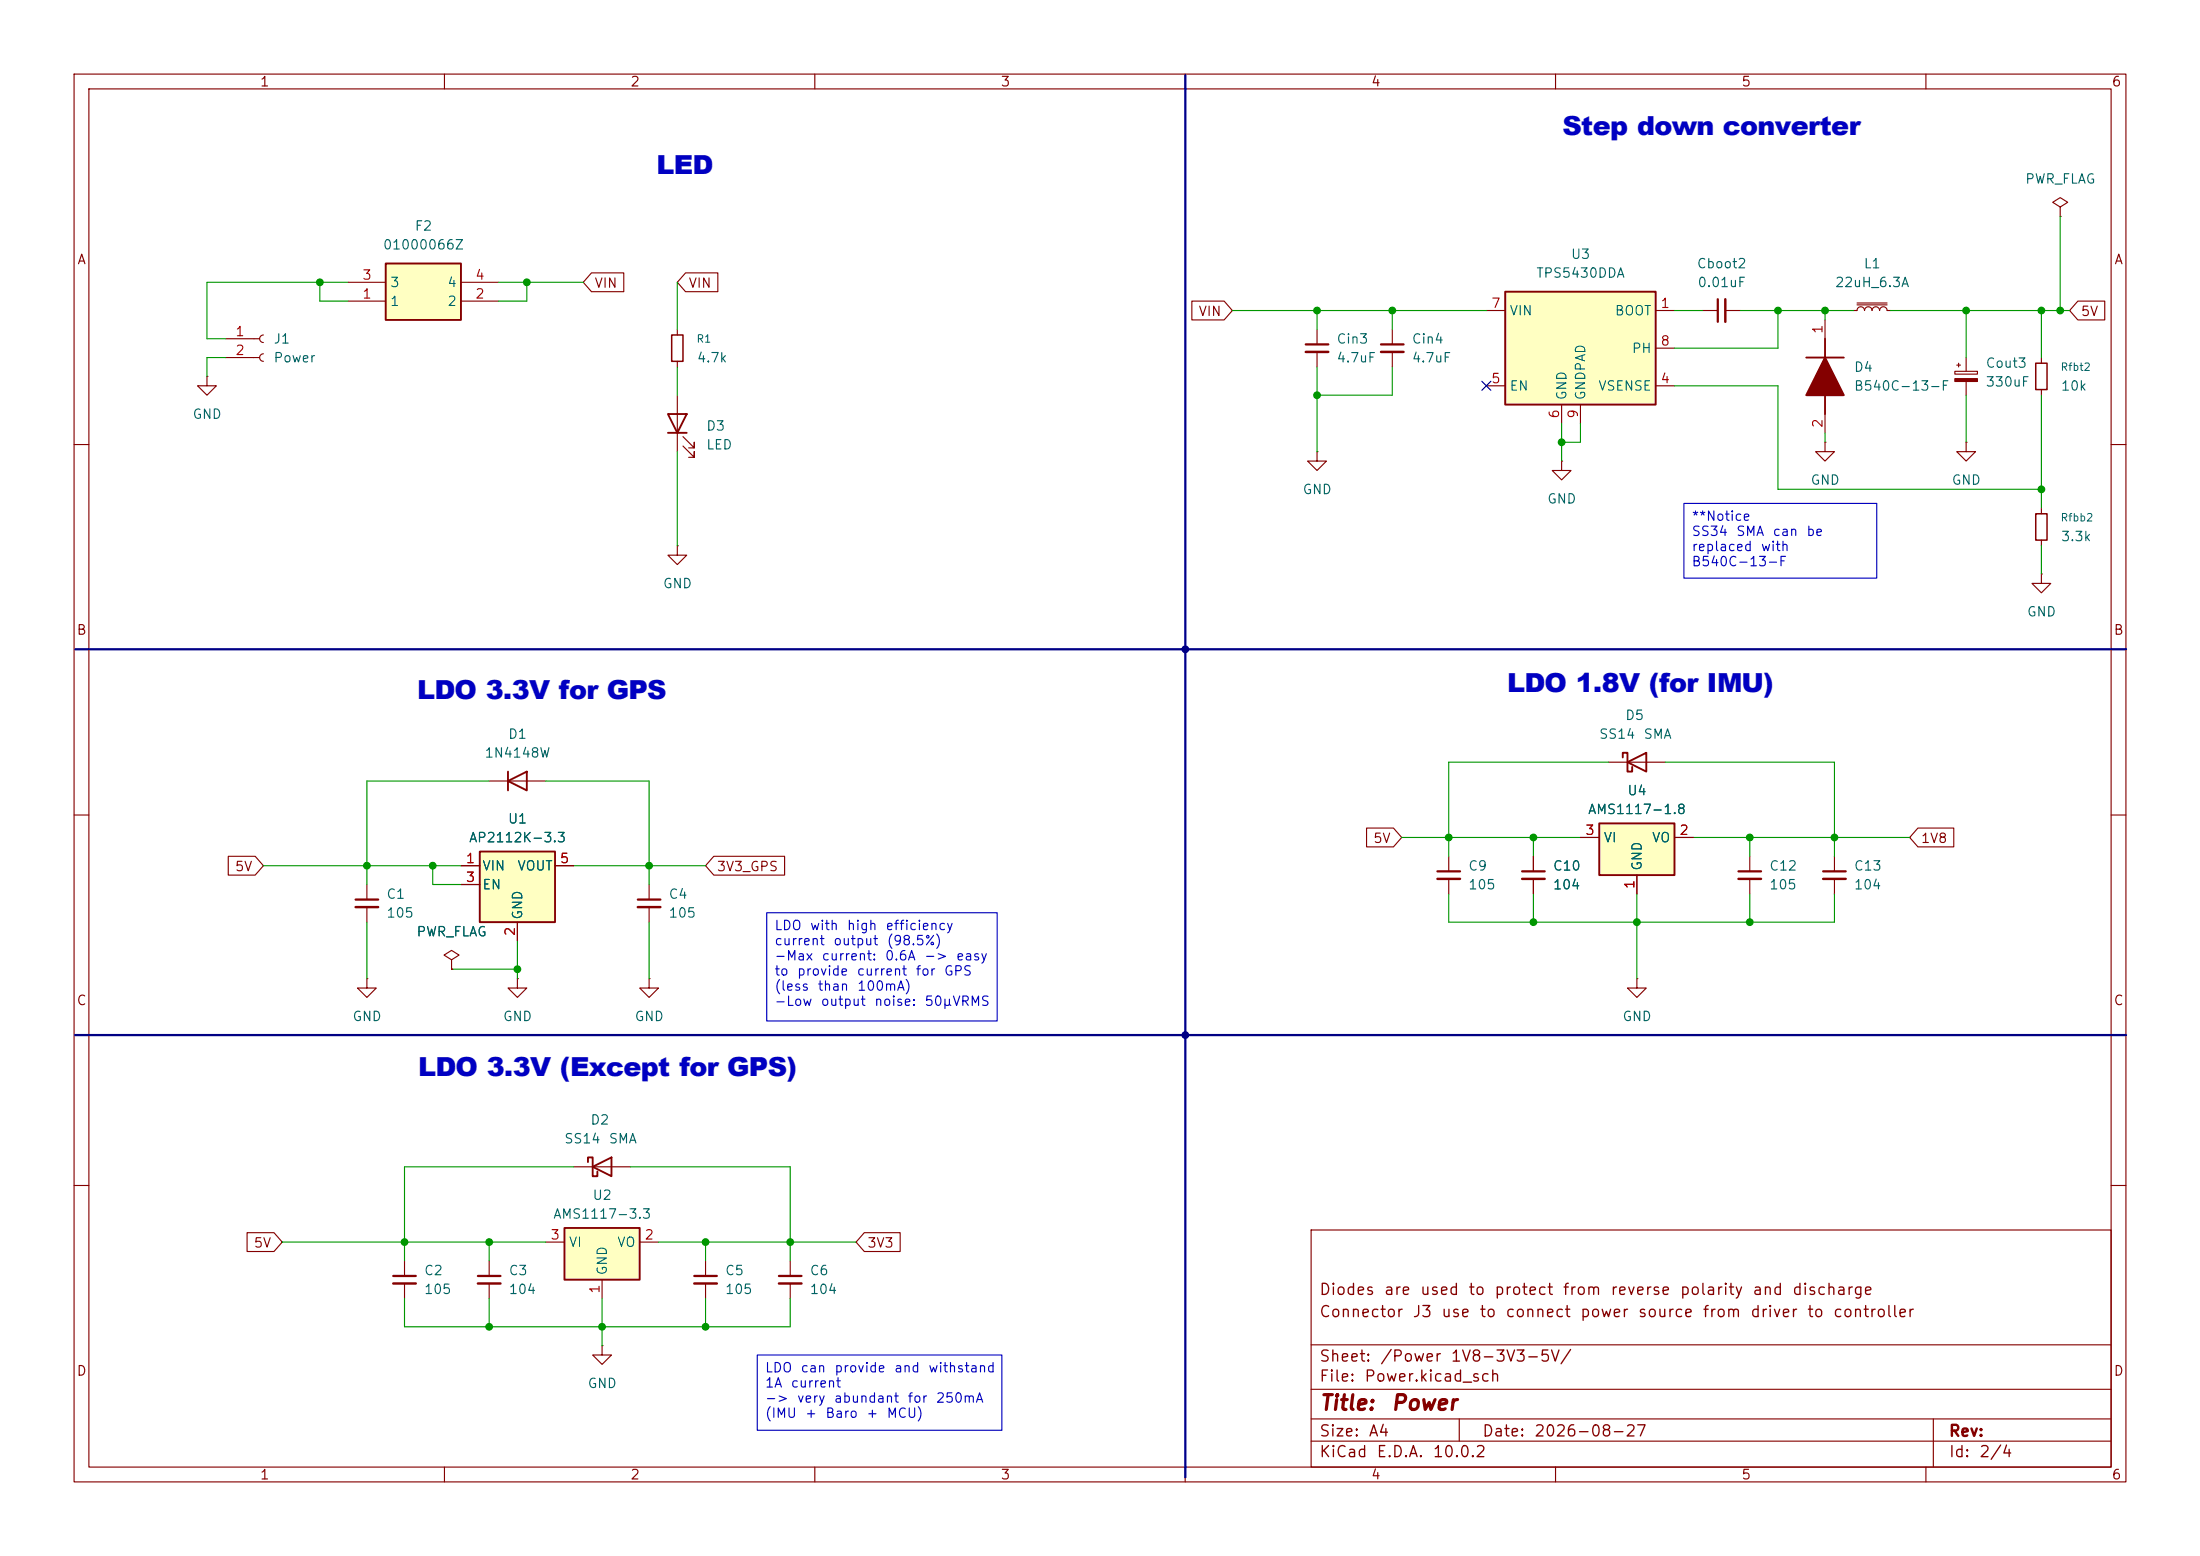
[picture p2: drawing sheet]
<svg xmlns="http://www.w3.org/2000/svg" width="297mm" height="210mm" viewBox="0 0 297 210" stroke-linecap="round" stroke-linejoin="round" font-family="sans-serif">
<g fill="none" stroke="#840000" stroke-width=".15">
<path d="M10 10h277v190h-277zM12 12h273v186h-273zM60 10v2M110 10v2M160 10v2M210 10v2M260 10v2M91.4 44.5v.7M91.4 48.8v.7M91.4 53.3v7.7M92.2 58.9l1.5 1.6v-.8v.8h-.7M265.4 59.7v1.3h1.3l-1.3 1.2-1.2-1.2h1.2"/>
<path d="M265.4 59.7h.1M10 60h2M91.4 73.7v1.2h1.3l-1.3 1.3-1.2-1.3h1.2M91.4 73.7h.1M92.2 60.2l1.5 1.5v-.7v.7h-.7M177.8 61v1.2h1.3l-1.3 1.3-1.3-1.3h1.3M177.8 61h.1M210.8 62.2v1.3h1.3l-1.3 1.3-1.3-1.3h1.3M210.8 62.2h.1M275.6 77.5v1.2h1.3l-1.3 1.3-1.3-1.3h1.3M275.6 77.5h.1M275.6 68.6v.7"/>
<path d="M275.6 72.9v.8M285 60h2M10 110h2M87.6 119.4v2M236.2 115.6v2M236.2 118.6v2.1M247.6 115.6v2M247.6 118.6v2.1M285 110h2M49.5 132.1v1.3h1.3l-1.3 1.2-1.2-1.2h1.2M49.5 132.1h.1M61 129.5l1-.6-1-.6-1.1 .6 1.1 .6v1.3"/>
<path d="M61 130.8h.1M69.8 132.1v1.3h1.3l-1.3 1.2-1.2-1.2h1.2M69.8 132.1h.1M87.6 132.1v1.3h1.3l-1.3 1.2-1.2-1.2h1.2M87.6 132.1h.1M87.6 122.4v2.1M221 132.1v1.3h1.2l-1.2 1.2-1.3-1.2h1.3M221 132.1h.1M77.5 157.5h7.6M10 160h2M66 170.2v2M66 173.2v2.1"/>
<path d="M177 166h108v32h-108zM285 160h2M60 198v2M110 198v2M160 198v2M177 194.5h108M177 191.5h108M177 187.5h108M177 181.5h108M197 191.5v3M210 198v2M260 198v2"/>
<path d="M261 191.5v6.5"/>
</g>
<path d="M234.7 117.6h3M246.1 117.6h3.1M86.1 121.4h3.1M64.5 172.2h3.1" fill="none" stroke="#840000" stroke-width=".3"/>
<path d="M234.7 118.6h3M246.1 118.6h3.1M86.1 122.4h3.1M64.5 173.2h3.1" fill="none" stroke="#840000" stroke-width=".33"/>
<path d="M90.7 45.2h1.5v3.6h-1.5zM274.8 69.3h1.6v3.6h-1.6z" fill="none" stroke="#840000" stroke-width=".2"/>
<path d="M90.2 55.9h2.5l-1.3 2.5zM90.2 58.4h2.5M79.4 156.8v-.6h.6v2.6h.6v-.7M80 157.5l2.5-1.3v2.6z" fill="none" stroke="#840000" stroke-width=".25"/>
<path d="M76.2 165.7h10.2v7h-10.2z" fill="#ffffc2"/>
<path d="M76.2 165.7h10.2v7h-10.2z" fill="none" stroke="#840000" stroke-width=".25"/>
<path d="M73.7 167.6h2.5M81.3 172.7v2.6M86.4 167.6h2.5M95.2 170.2v2M95.2 173.2v2.1" fill="none" stroke="#840000" stroke-width=".15"/>
<path d="M93.7 172.2h3.1" fill="none" stroke="#840000" stroke-width=".3"/>
<path d="M93.7 173.2h3.1" fill="none" stroke="#840000" stroke-width=".33"/>
<path d="M64.8 114.9h10.1v9.6h-10.1z" fill="#ffffc2"/>
<path d="M64.8 114.9h10.1v9.6h-10.1zM68.6 105.4l2.5-1.3v2.6zM68.6 104.1v2.6" fill="none" stroke="#840000" stroke-width=".25"/>
<path d="M49.5 119.4v2M62.2 116.8h2.6M62.2 119.4h2.6M66 105.4h7.7M74.9 116.8h2.6M49.5 122.4v2.1M69.8 124.5v2.5" fill="none" stroke="#840000" stroke-width=".15"/>
<path d="M48 121.4h3.1" fill="none" stroke="#840000" stroke-width=".3"/>
<path d="M48 122.4h3.1" fill="none" stroke="#840000" stroke-width=".33"/>
<path d="M203.2 39.4h20.3v15.2h-20.3z" fill="#ffffc2"/>
<path d="M203.2 39.4h20.3v15.2h-20.3z" fill="none" stroke="#840000" stroke-width=".25"/>
<g fill="none" stroke="#840000" stroke-width=".15">
<path d="M278.1 27.9l1-.6-1-.6-1 .6 1 .6v1.3M278.1 29.2h.1M188 44.5v2M188 47.5v2M200.7 41.9h2.5M200.7 52.1h2.5M210.8 54.6v2.6M213.4 54.6v2.6M223.5 41.9h2.6M223.5 52.1h2.6M223.5 47h2.6M207 115.6v2"/>
<path d="M207 118.6v2.1M106.7 170.2v2M106.7 173.2v2.1M81.3 181.6v1.3h1.2l-1.2 1.3-1.3-1.3h1.3M81.3 181.6h.1"/>
</g>
<path d="M186.4 46.5h3.1M205.5 117.6h3M105.2 172.2h3" fill="none" stroke="#840000" stroke-width=".3"/>
<path d="M186.4 47.5h3.1M205.5 118.6h3M105.2 173.2h3" fill="none" stroke="#840000" stroke-width=".33"/>
<path d="M52.1 35.6h10.1v7.6h-10.1z" fill="#ffffc2"/>
<path d="M52.1 35.6h10.1v7.6h-10.1zM243.8 48.3h5.1M246.4 45.7v2.6M246.4 53.3v2.6" fill="none" stroke="#840000" stroke-width=".25"/>
<g fill="none" stroke="#840000" stroke-width=".15">
<path d="M47 38.1h5.1M62.2 38.1h5.1M27.9 50.8v1.3h1.3l-1.3 1.2-1.2-1.2h1.2M27.9 50.8h.1M30.5 45.7h4.6M30.5 48.3h4.6M35.6 45.2a.51 .51 0 0 0-.5 .5 .51 .51 0 0 0 .5 .5M35.6 47.8a.51 .51 0 0 0-.5 .5 .51 .51 0 0 0 .5 .5M47 40.6h5.1M62.2 40.6h5.1M229.9 41.9h2M232.9 41.9h2"/>
<path d="M246.4 59.7v1.3h1.2l-1.2 1.2-1.3-1.2h1.3M246.4 59.7h.1M246.4 43.2v2.5M246.4 55.9v2.5M250.2 41.9h.5a.51 .51 0 0 1 .5-.5 .51 .51 0 0 1 .5 .5 .51 .51 0 0 1 .5-.5 .51 .51 0 0 1 .5 .5 .51 .51 0 0 1 .5-.5 .51 .51 0 0 1 .5 .5 .51 .51 0 0 1 .6-.5 .51 .51 0 0 1 .5 .5h.5M250.7 41.1h4.1M250.7 40.9h4.1M263.9 50.1h3.1v.4h-3.1zM264.2 49.3h.5M264.4 49v.5M265.4 48.3v1.8M265.4 51.5v1.8"/>
<path d="M275.6 48.3v.7M275.6 52.6v.7M195.6 115.6v2M195.6 118.6v2.1"/>
</g>
<path d="M231.9 40.4v3M194.1 117.6h3" fill="none" stroke="#840000" stroke-width=".3"/>
<path d="M232.9 40.4v3M194.1 118.6h3" fill="none" stroke="#840000" stroke-width=".33"/>
<path d="M263.9 51.1h3.1v.4h-3.1z" fill="#840000" stroke="#840000" stroke-width=".15"/>
<path d="M246.4 48.3l2.5 5h-5.1z" fill="#840000" stroke="#840000" stroke-width=".25"/>
<path d="M274.8 49h1.6v3.6h-1.6z" fill="none" stroke="#840000" stroke-width=".2"/>
<path d="M215.9 111.1h10.2v7h-10.2z" fill="#ffffc2"/>
<path d="M215.9 111.1h10.2v7h-10.2zM219.1 102.2v-.6h.6v2.5h.6v-.6M219.7 102.9l2.5-1.3v2.5z" fill="none" stroke="#840000" stroke-width=".25"/>
<g fill="none" stroke="#840000" stroke-width=".15">
<path d="M79.9 36.8h4.3v2.6h-4.3l-1.2-1.3zM92.6 36.8h4.3v2.6h-4.3l-1.2-1.3zM160.9 40.6h4.4l1.1 1.3-1.1 1.3h-4.4zM177.8 44.5v2M177.8 47.5v2M280.5 40.6h3.6v2.6h-3.6l-1.1-1.3zM30.8 115.6h3.6l1.2 1.2-1.2 1.3h-3.6zM62.2 116.8h2.6M62.2 119.4h2.6M74.9 116.8h2.6M96.4 115.6h9.5v2.5h-9.5l-1.2-1.3zM184.5 111.8h3.6l1.1 1.2-1.1 1.3h-3.6z"/>
<path d="M207 115.6v2M207 118.6v2.1M213.4 113h2.5M217.2 102.9h7.6M221 118.1v2.6M226.1 113h2.5M258.9 111.8h4.9v2.5h-4.9l-1.1-1.3zM61 130.8h.1M69.8 124.5v2.5M33.4 166.4h3.6l1.1 1.2-1.1 1.3h-3.6zM54.6 170.2v2M54.6 173.2v2.1"/>
<path d="M116.7 166.4h4.8v2.5h-4.8l-1.1-1.3z"/>
</g>
<path d="M176.3 46.5h3M53.1 172.2h3" fill="none" stroke="#840000" stroke-width=".3"/>
<path d="M176.3 47.5h3M53.1 173.2h3" fill="none" stroke="#840000" stroke-width=".33"/>
<path d="M160 10.2v189.2M10.2 87.6h276.8M10.2 139.7h276.8" fill="none" stroke="#000084" stroke-width=".3"/>
<g fill="none" stroke="#009600" stroke-width=".15">
<path d="M43.2 38.1v2.5h3.8M47 38.1h-19.1v7.6h2.6M67.3 38.1h11.4M71.1 38.1v2.5h-3.8M91.4 38.1v6.4M278.1 29.2v12.7M30.5 48.3h-2.6v2.5M91.4 49.5v3.8M166.4 41.9h34.3M177.8 41.9v2.6M177.8 49.5v11.5M188 41.9v2.6"/>
<path d="M188 49.5v3.8h-10.2M210.8 57.2v5M213.4 57.2v2.5h-2.6M226.1 52.1h13.9v13.9h35.6M226.1 41.9h3.8M234.9 41.9h15.3M240 41.9v5.1h-13.9M246.4 41.9v1.3M246.4 58.4v1.3M255.3 41.9h24.1M265.4 41.9v6.4M265.4 53.3v6.4"/>
<path d="M275.6 41.9v6.4M275.6 53.3v15.3M91.4 61v12.7M275.6 73.7v3.8M35.6 116.8h26.6M58.4 116.8v2.6h3.8M66 105.4h-16.5v14M73.7 105.4h13.9v14M77.5 116.8h17.7M189.2 113h24.2M207 113v2.6M217.2 102.9h-21.6v12.7"/>
<path d="M224.8 102.9h22.8v12.7M228.6 113h29.2M236.2 113v2.6M49.5 124.5v7.6M61 130.8h8.8M69.8 127v5.1M87.6 124.5v7.6M195.6 120.7v3.8h52v-3.8M207 120.7v3.8M221 120.7v11.4M236.2 120.7v3.8M77.5 157.5h-22.9v12.7"/>
<path d="M85.1 157.5h21.6v12.7M38.1 167.6h35.6M54.6 175.3v3.8h52.1v-3.8M66 167.6v2.6M66 175.3v3.8M81.3 175.3v6.3M88.9 167.6h26.7M95.2 167.6v2.6M95.2 175.3v3.8"/>
</g>
<path d="M200.1 51.5l1.2 1.2M201.3 51.5l-1.2 1.2" fill="none" stroke="#000084" stroke-width=".15"/>
<path d="M227.3 67.9h26.1v10.1h-26.1zM103.5 123.2h31.1v14.6h-31.1zM102.2 182.9h33.1v10.1h-33.1z" fill="none" stroke="#0000c2" stroke-width=".15"/>
<g fill="#009600" stroke="#009600" stroke-width=".14">
<circle cx="71.1" cy="38.1" r=".46"/>
<circle cx="49.5" cy="116.8" r=".46"/>
<circle cx="58.4" cy="116.8" r=".46"/>
<circle cx="43.2" cy="38.1" r=".46"/>
<circle cx="87.6" cy="116.8" r=".46"/>
<circle cx="188" cy="41.9" r=".46"/>
<circle cx="210.8" cy="59.7" r=".46"/>
<circle cx="177.8" cy="53.3" r=".46"/>
<circle cx="177.8" cy="41.9" r=".46"/>
<circle cx="207" cy="124.5" r=".46"/>
<circle cx="221" cy="124.5" r=".46"/>
<circle cx="236.2" cy="113" r=".46"/>
<circle cx="207" cy="113" r=".46"/>
<circle cx="236.2" cy="124.5" r=".46"/>
<circle cx="247.6" cy="113" r=".46"/>
<circle cx="195.6" cy="113" r=".46"/>
<circle cx="66" cy="179.1" r=".46"/>
<circle cx="66" cy="167.6" r=".46"/>
<circle cx="54.6" cy="167.6" r=".46"/>
<circle cx="69.8" cy="130.8" r=".46"/>
<circle cx="278.1" cy="41.9" r=".46"/>
<circle cx="275.6" cy="41.9" r=".46"/>
<circle cx="265.4" cy="41.9" r=".46"/>
<circle cx="246.4" cy="41.9" r=".46"/>
<circle cx="240" cy="41.9" r=".46"/>
<circle cx="275.6" cy="66" r=".46"/>
<circle cx="95.2" cy="167.6" r=".46"/>
<circle cx="106.7" cy="167.6" r=".46"/>
<circle cx="81.3" cy="179.1" r=".46"/>
<circle cx="95.2" cy="179.1" r=".46"/>
</g>
<g fill="#000084" stroke="#000084" stroke-width=".14">
<circle cx="160" cy="139.7" r=".46"/>
<circle cx="160" cy="87.6" r=".46"/>
</g>
<g font-size="3.5" fill="#0000c2">
<text x="88.6" y="23.5">LED</text>
<text x="210.9" y="18.2">Step down converter</text>
<text x="56.3" y="94.4">LDO 3.3V for GPS</text>
<text x="203.5" y="93.4">LDO 1.8V (for IMU)</text>
<text x="56.4" y="145.2">LDO 3.3V (Except for GPS)</text>
</g>
<g font-size="2" fill="#840000">
<text x="178" y="190.8">Title:</text>
<text x="187.7" y="190.8">Power</text>
</g>
<g font-size="1.5" fill="#840000">
<text x="178" y="178.2">Connector</text>
<text x="178" y="175.2">Diodes</text>
<text x="186.7" y="175.2">are</text>
<text x="190.6" y="178.2">J3</text>
<text x="191.6" y="175.2">used</text>
<text x="194.5" y="178.2">use</text>
<text x="198.1" y="175.2">to</text>
<text x="199.6" y="178.2">to</text>
<text x="201.6" y="175.2">protect</text>
<text x="203.1" y="178.2">connect</text>
<text x="210.9" y="175.2">from</text>
<text x="213.2" y="178.2">power</text>
<text x="217.3" y="175.2">reverse</text>
<text x="221" y="178.2">source</text>
<text x="226.7" y="175.2">polarity</text>
<text x="229.7" y="178.2">from</text>
<text x="236.2" y="178.2">driver</text>
<text x="236.5" y="175.2">and</text>
<text x="241.8" y="175.2">discharge</text>
<text x="243.8" y="178.2">to</text>
<text x="247.4" y="178.2">controller</text>
<text x="178" y="184.2">Sheet:</text>
<text x="186.2" y="184.2">/Power</text>
<text x="195.7" y="184.2">1V8-3V3-5V/</text>
<text x="178" y="186.9">File:</text>
<text x="184.1" y="186.9">Power.kicad_sch</text>
<text x="178" y="197.1">KiCad</text>
<text x="178" y="194.3">Size:</text>
<text x="184.7" y="194.3">A4</text>
<text x="185.7" y="197.1">E.D.A.</text>
<text x="193.3" y="197.1">10.0.2</text>
<text x="200" y="194.3">Date:</text>
<text x="207" y="194.3">2026-08-27</text>
<text x="263" y="194.3">Rev:</text>
<text x="263" y="197.1">Id:</text>
<text x="267.1" y="197.1">2/4</text>
</g>
<g font-size="1.3" fill="#840000">
<text x="35" y="12">1</text>
<text x="85" y="12">2</text>
<text x="135" y="12">3</text>
<text x="185" y="12">4</text>
<text x="235" y="12">5</text>
<text x="285" y="12">6</text>
<text x="10.3" y="36">A</text>
<text x="285.3" y="36">A</text>
<text x="80.2" y="39.2">VIN</text>
<text x="92.9" y="39.2">VIN</text>
<text x="161.7" y="43">VIN</text>
<text x="280.8" y="43">5V</text>
<text x="10.3" y="86">B</text>
<text x="285.3" y="86">B</text>
<text x="31.6" y="117.9">5V</text>
<text x="96.7" y="117.9">3V3_GPS</text>
<text x="185.3" y="114.1">5V</text>
<text x="259.2" y="114.1">1V8</text>
<text x="10.3" y="136">C</text>
<text x="285.3" y="136">C</text>
<text x="34.2" y="168.7">5V</text>
<text x="117" y="168.7">3V3</text>
<text x="10.3" y="186">D</text>
<text x="285.3" y="186">D</text>
<text x="35" y="200">1</text>
<text x="85" y="200">2</text>
<text x="135" y="200">3</text>
<text x="185" y="200">4</text>
<text x="235" y="200">5</text>
<text x="285" y="200">6</text>
</g>
<g font-size="1.3" fill="#006464">
<text x="273.3" y="25.1">PWR_FLAG</text>
<text x="51.6" y="34">01000066Z</text>
<text x="55.9" y="31.5">F2</text>
<text x="212" y="35.3">U3</text>
<text x="52.6" y="41.6">1</text>
<text x="52.6" y="39.1">3</text>
<text x="60.3" y="41.6">2</text>
<text x="60.3" y="39.1">4</text>
<text x="207.3" y="37.8">TPS5430DDA</text>
<text x="229" y="36.5">Cboot2</text>
<text x="229.1" y="39.1">0.01uF</text>
<text x="247.6" y="39.1">22uH_6.3A</text>
<text x="251.5" y="36.5">L1</text>
<text x="36.8" y="46.7">J1</text>
<text x="180.3" y="46.7">Cin3</text>
<text x="190.5" y="46.7">Cin4</text>
<text x="203.7" y="42.9">VIN</text>
<text x="217.9" y="42.9">BOOT</text>
<text x="220.2" y="48">PH</text>
<text x="36.8" y="49.2">Power</text>
<text x="94" y="49.2">4.7k</text>
<text x="180.3" y="49.2">4.7uF</text>
<text x="190.5" y="49.2">4.7uF</text>
<text x="203.7" y="53">EN</text>
<text x="215.7" y="53">VSENSE</text>
<text x="250.2" y="50.5">D4</text>
<text x="250.2" y="53">B540C-13-F</text>
<text x="268" y="52.5">330uF</text>
<text x="268" y="50">Cout3</text>
<text x="278.1" y="53">10k</text>
<text x="25.9" y="56.9">GND</text>
<text x="95.3" y="58.4">D3</text>
<text x="211.8" y="54.1" transform="rotate(-90 211.8 54.1)">GND</text>
<text x="214.3" y="54.1" transform="rotate(-90 214.3 54.1)">GNDPAD</text>
<text x="95.3" y="61">LED</text>
<text x="244.3" y="65.7">GND</text>
<text x="263.4" y="65.7">GND</text>
<text x="175.8" y="67">GND</text>
<text x="208.8" y="68.3">GND</text>
<text x="278.1" y="73.4">3.3k</text>
<text x="89.4" y="79.7">GND</text>
<text x="273.6" y="83.5">GND</text>
<text x="68.5" y="100">D1</text>
<text x="215.8" y="100">SS14</text>
<text x="219.3" y="97.5">D5</text>
<text x="221.8" y="100">SMA</text>
<text x="65.3" y="102.6">1N4148W</text>
<text x="219.6" y="107.7">U4</text>
<text x="68.5" y="111.5">U1</text>
<text x="214.3" y="110.2">AMS1117-1.8</text>
<text x="63.2" y="114">AP2112K-3.3</text>
<text x="65" y="117.8">VIN</text>
<text x="69.8" y="117.8">VOUT</text>
<text x="198.1" y="117.8">C9</text>
<text x="209.6" y="117.8">C10</text>
<text x="216.4" y="114">VI</text>
<text x="222" y="117.6" transform="rotate(-90 222 117.6)">GND</text>
<text x="222.9" y="114">VO</text>
<text x="238.8" y="117.8">C12</text>
<text x="250.2" y="117.8">C13</text>
<text x="52.1" y="121.6">C1</text>
<text x="52.1" y="124.2">105</text>
<text x="65" y="120.4">EN</text>
<text x="70.8" y="124.2" transform="rotate(-90 70.8 124.2)">GND</text>
<text x="90.2" y="121.6">C4</text>
<text x="90.2" y="124.2">105</text>
<text x="198.1" y="120.4">105</text>
<text x="209.6" y="120.4">104</text>
<text x="238.8" y="120.4">105</text>
<text x="250.2" y="120.4">104</text>
<text x="56.1" y="126.7">PWR_FLAG</text>
<text x="47.5" y="138.1">GND</text>
<text x="67.8" y="138.1">GND</text>
<text x="85.6" y="138.1">GND</text>
<text x="218.9" y="138.1">GND</text>
<text x="76.1" y="154.6">SS14</text>
<text x="79.6" y="152.1">D2</text>
<text x="82.1" y="154.6">SMA</text>
<text x="74.6" y="164.8">AMS1117-3.3</text>
<text x="79.9" y="162.3">U2</text>
<text x="57.2" y="172.4">C2</text>
<text x="68.6" y="172.4">C3</text>
<text x="76.7" y="168.6">VI</text>
<text x="82.3" y="172.2" transform="rotate(-90 82.3 172.2)">GND</text>
<text x="83.2" y="168.6">VO</text>
<text x="97.8" y="172.4">C5</text>
<text x="109.2" y="172.4">C6</text>
<text x="57.2" y="175">105</text>
<text x="68.6" y="175">104</text>
<text x="97.8" y="175">105</text>
<text x="109.2" y="175">104</text>
<text x="79.2" y="187.7">GND</text>
</g>
<g font-size="1.3" fill="#a90000">
<text x="48.8" y="40.6">1</text>
<text x="48.8" y="38.1">3</text>
<text x="64.1" y="40.6">2</text>
<text x="64.1" y="38.1">4</text>
<text x="201.2" y="41.9">7</text>
<text x="224.1" y="41.9">1</text>
<text x="31.7" y="45.7">1</text>
<text x="224.1" y="47">8</text>
<text x="246.4" y="45.2" transform="rotate(-90 246.4 45.2)">1</text>
<text x="31.7" y="48.2">2</text>
<text x="201.2" y="52">5</text>
<text x="224.1" y="52">4</text>
<text x="210.8" y="56.6" transform="rotate(-90 210.8 56.6)">6</text>
<text x="213.3" y="56.6" transform="rotate(-90 213.3 56.6)">9</text>
<text x="246.4" y="57.9" transform="rotate(-90 246.4 57.9)">2</text>
<text x="213.9" y="113">3</text>
<text x="226.6" y="113">2</text>
<text x="62.8" y="116.8">1</text>
<text x="62.8" y="119.4">3</text>
<text x="75.5" y="116.8">5</text>
<text x="221" y="120.1" transform="rotate(-90 221 120.1)">1</text>
<text x="69.8" y="126.4" transform="rotate(-90 69.8 126.4)">2</text>
<text x="74.2" y="167.6">3</text>
<text x="86.9" y="167.6">2</text>
<text x="81.3" y="174.7" transform="rotate(-90 81.3 174.7)">1</text>
</g>
<g font-size="1.3" fill="#0000c2">
<text x="228.3" y="70.6">**Notice</text>
<text x="228.3" y="72.7">SS34</text>
<text x="228.3" y="74.7">replaced</text>
<text x="228.3" y="76.7">B540C-13-F</text>
<text x="234.3" y="72.7">SMA</text>
<text x="237.6" y="74.7">with</text>
<text x="239.2" y="72.7">can</text>
<text x="243.8" y="72.7">be</text>
<text x="104.5" y="125.9">LDO</text>
<text x="109.3" y="125.9">with</text>
<text x="114.2" y="125.9">high</text>
<text x="119.5" y="125.9">efficiency</text>
<text x="104.5" y="127.9">current</text>
<text x="104.5" y="129.9">-Max</text>
<text x="104.5" y="132">to</text>
<text x="107.5" y="132">provide</text>
<text x="110.8" y="129.9">current:</text>
<text x="112.4" y="127.9">output</text>
<text x="115.6" y="132">current</text>
<text x="119.4" y="129.9">0.6A</text>
<text x="119.6" y="127.9">(98.5%)</text>
<text x="123.5" y="132">for</text>
<text x="124.7" y="129.9">-&gt;</text>
<text x="127.3" y="132">GPS</text>
<text x="129" y="129.9">easy</text>
<text x="104.5" y="134">(less</text>
<text x="104.5" y="136.1">-Low</text>
<text x="110.3" y="134">than</text>
<text x="110.7" y="136.1">output</text>
<text x="115.6" y="134">100mA)</text>
<text x="117.9" y="136.1">noise:</text>
<text x="124.7" y="136.1">50μVRMS</text>
<text x="103.2" y="185.5">LDO</text>
<text x="108" y="185.5">can</text>
<text x="112.5" y="185.5">provide</text>
<text x="120.6" y="185.5">and</text>
<text x="125.2" y="185.5">withstand</text>
<text x="103.2" y="187.6">1A</text>
<text x="103.2" y="189.6">-&gt;</text>
<text x="103.2" y="191.7">(IMU</text>
<text x="106.7" y="187.6">current</text>
<text x="107.5" y="189.6">very</text>
<text x="108.6" y="191.7">+</text>
<text x="111.3" y="191.7">Baro</text>
<text x="112.5" y="189.6">abundant</text>
<text x="116.9" y="191.7">+</text>
<text x="119.6" y="191.7">MCU)</text>
<text x="122.4" y="189.6">for</text>
<text x="126.3" y="189.6">250mA</text>
</g>
<g font-size="1" fill="#006464">
<text x="93.9" y="46.5">R1</text>
<text x="278.1" y="50.3">Rfbt2</text>
<text x="278.1" y="70.6">Rfbb2</text>
</g>
</svg>
